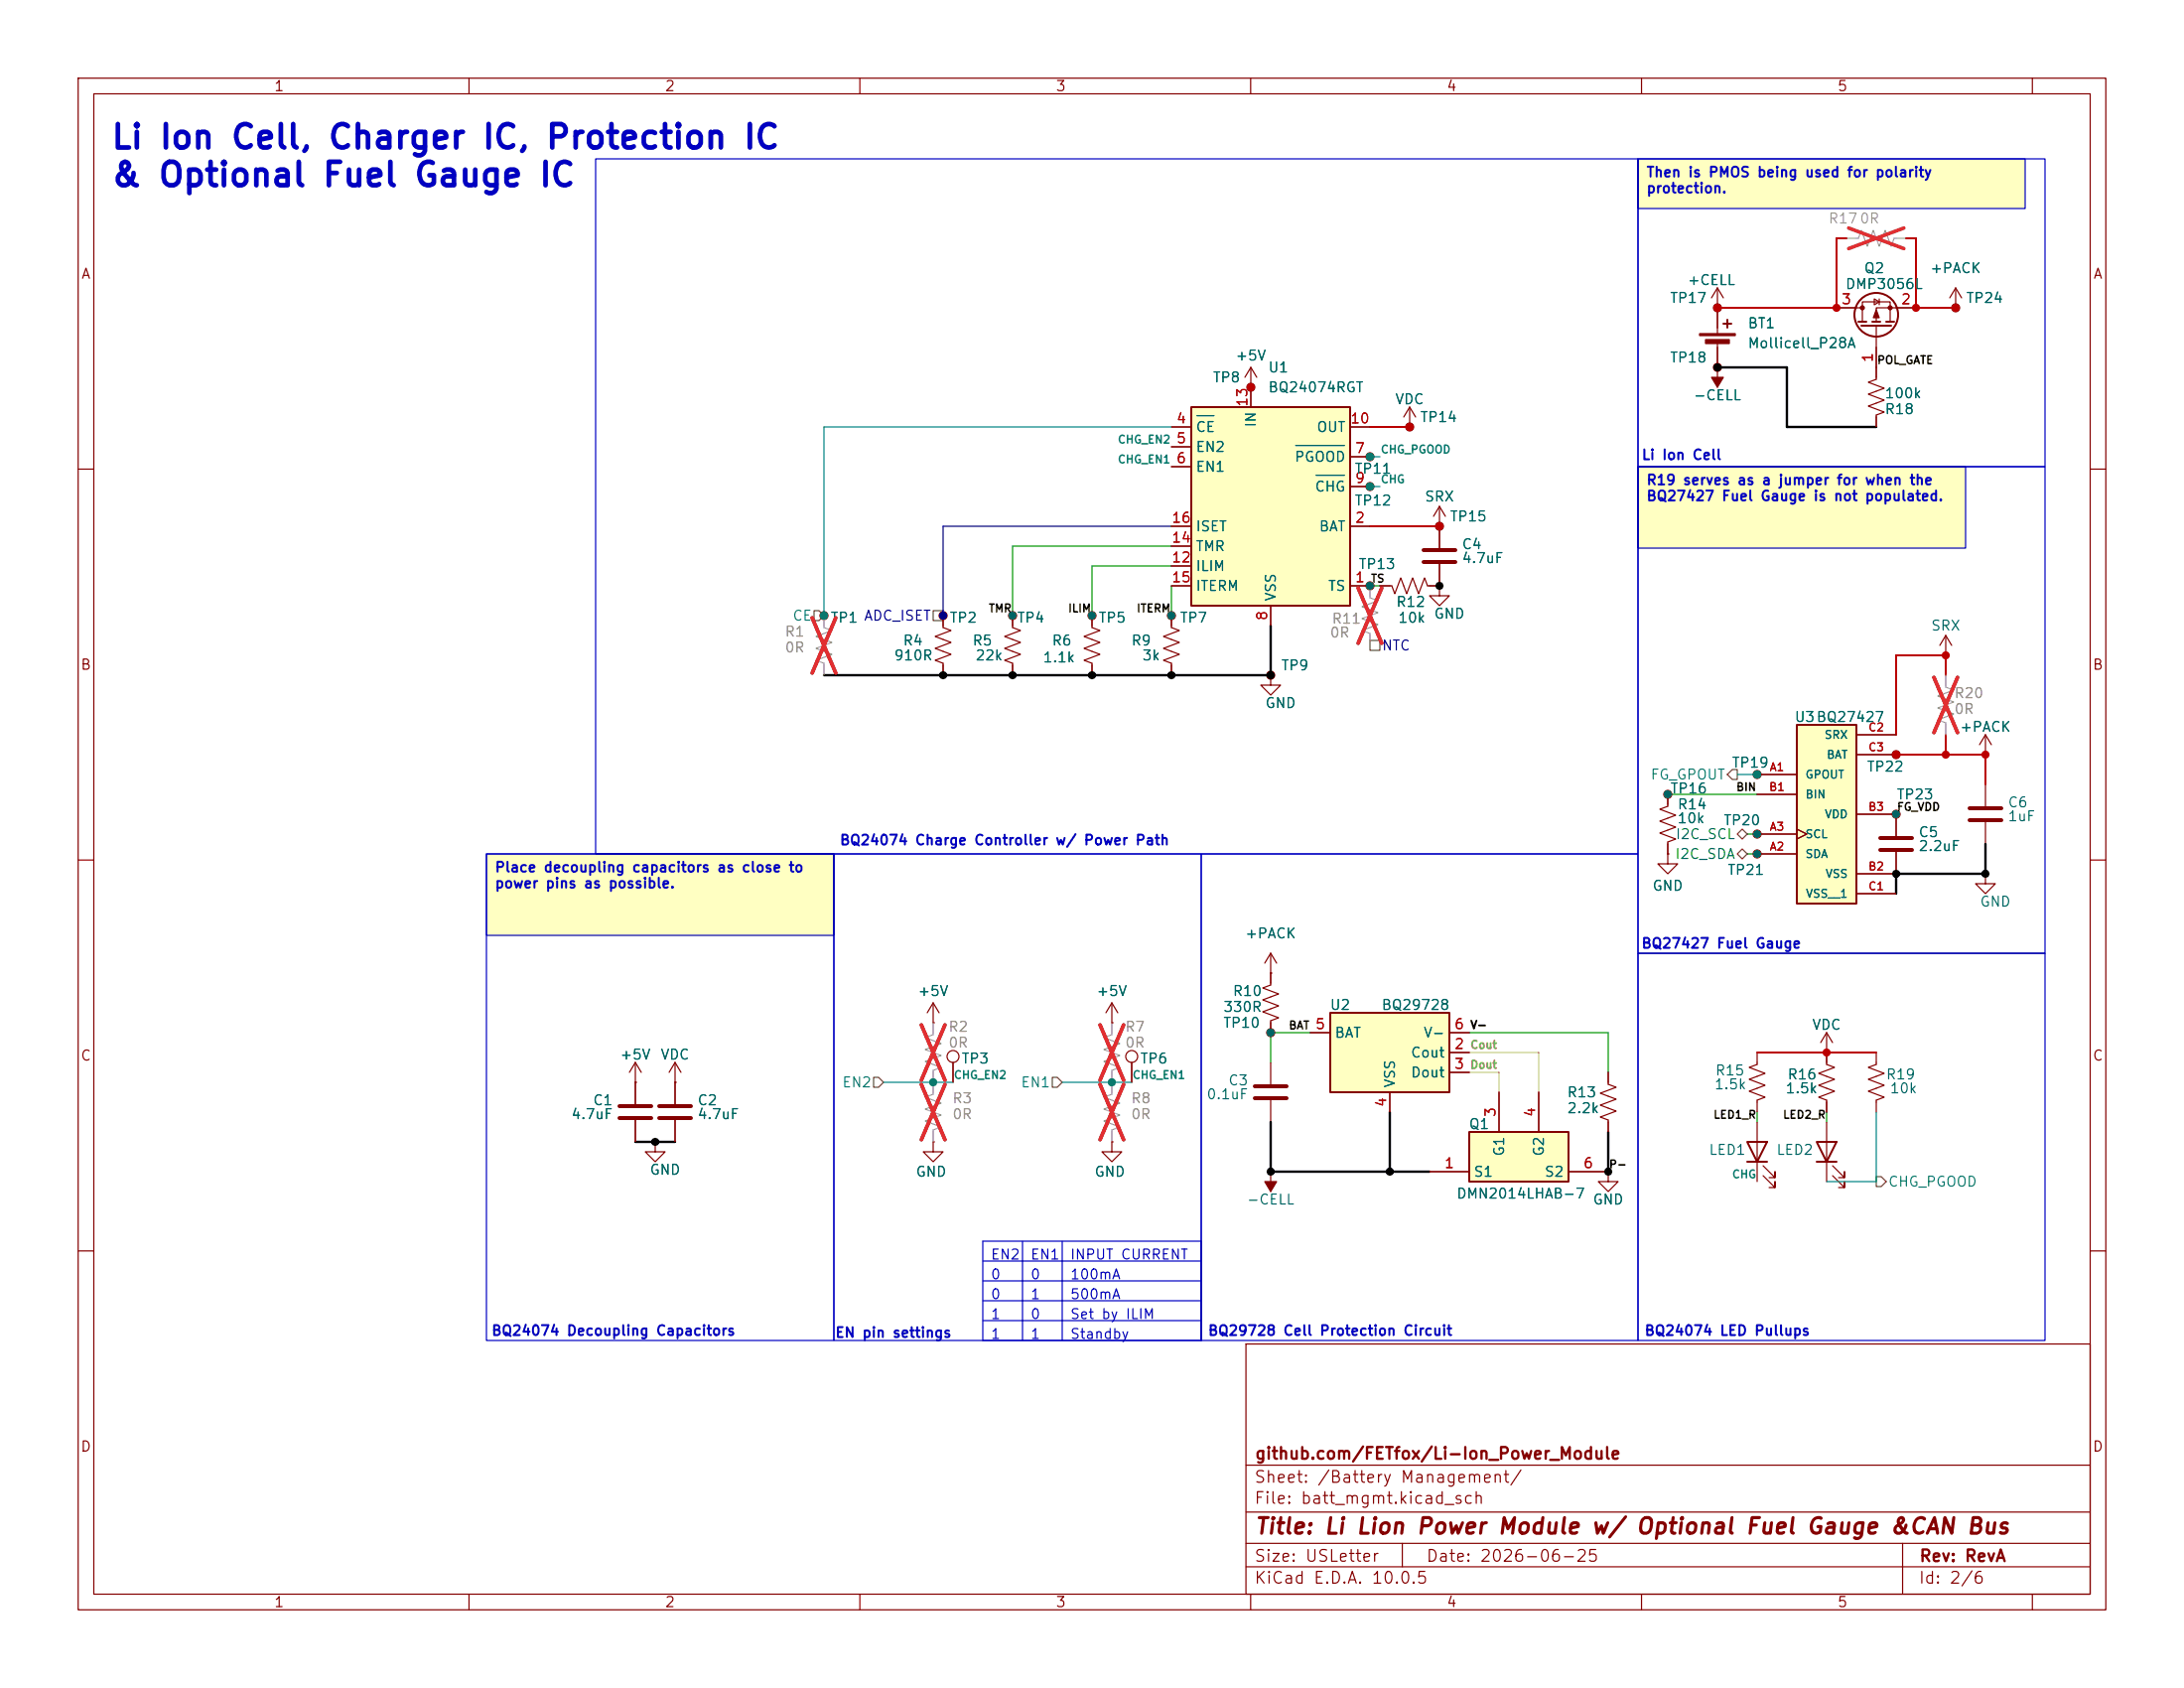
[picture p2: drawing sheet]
<svg xmlns="http://www.w3.org/2000/svg" width="279mm" height="216mm" viewBox="0 0 279 216" stroke-linecap="round" stroke-linejoin="round" font-family="sans-serif">
<g fill="none" stroke="#840000" stroke-width=".15">
<path d="M10 10h259.4v195.9h-259.4zM12 12h255.4v191.9h-255.4zM60 10v2M110 10v2M160 10v2M210 10v2M260 10v2M10 60h2M267.4 60h2M10 110h2M267.4 110h2M10 160h2"/>
<path d="M159.4 171.9h108v32h-108zM267.4 160h2M159.4 197.4h108M159.4 193.4h108M159.4 187.4h108M179.4 197.4v3M243.4 197.4v6.5M60 203.9v2M110 203.9v2M159.4 200.4h108M160 203.9v2M210 203.9v2"/>
<path d="M260 203.9v2"/>
</g>
<g fill="#ffffc2">
<path d="M209.5 59.7h42v10.4h-42z"/>
<path d="M209.5 20.3h49.6v6.4h-49.6z"/>
<path d="M62.2 109.2h44.5v10.4h-44.5z"/>
</g>
<g fill="none" stroke="#840000" stroke-width=".15">
<path d="M219.7 39.4h.1M219.7 36.8l-.8 1.3M219.7 36.8l.8 1.3M219.7 36.8v5.9M234.9 39.4h3.4M239.8 38.2l.6 .4-.6 .4zM240.4 38.2v.8M245.1 39.4h-5.1v1.7M250.2 39.4h.1M250.2 36.8l-.8 1.3M250.2 36.8l.8 1.3M250.2 36.8v2.6"/>
<path d="M180.3 54.6h.1M180.3 52.1l-.7 1.2M180.3 52.1l.8 1.2M180.3 52.1v2.5M219.7 47h.1M219.7 43.7v5.8M238.3 41.1v-2.5h3.5v2.5M240 41.7v6.8l-1 .4 2 .8-2 .7 2 .8-2 .7 2 .8-1 .4v1.5M184.1 67.3h.1M184.1 67.3v2.8M184.1 72.1v2.8M81.3 138.4h.1"/>
<path d="M81.3 135.9l.7 1.3M81.3 135.9l-.8 1.3M81.3 135.9v2.5M119.4 130.8h.1M119.4 128.3l-.8 1.2M119.4 128.3l.7 1.2M119.4 128.3v2.5M121.9 135.9v2.5M144.8 135.9v2.5M119.4 146.1v1.2h1.2l-1.2 1.3-1.3-1.3h1.3M119.4 146.1h.1M142.2 146.1v1.2h1.3l-1.3 1.3-1.2-1.3h1.2"/>
<path d="M142.2 146.1h.1"/>
<circle cx="219.7" cy="39.4" r=".51"/>
<circle cx="250.2" cy="39.4" r=".51"/>
<circle cx="180.3" cy="54.6" r=".51"/>
<circle cx="219.7" cy="47" r=".51"/>
<circle cx="184.2" cy="67.3" r=".51"/>
<circle cx="121.9" cy="135.1" r=".76"/>
<circle cx="144.8" cy="135.1" r=".76"/>
</g>
<path d="M236.2 30.5h1.5l.4-1 .8 2 .7-2 .8 2 .8-2 .7 2 .4-1h1.5M119.4 130.8v1.5l-1 .4 2 .8-2 .7 2 .8-2 .8 2 .7-1 .4v1.5M142.2 138.4v1.6l-1 .3 2.1 .8-2.1 .8 2.1 .7-2.1 .8 2.1 .7-1.1 .4v1.6" fill="none" stroke="#a1a1a1" stroke-width=".15"/>
<path d="M236.5 29.2l7.1 2.6M243.6 29.2l-7.1 2.6M117.9 131.1l3 7.1M120.9 131.1l-3 7.1M140.7 138.7l3.1 7.1M143.8 138.7l-3.1 7.1" fill="none" stroke="#e12e31" stroke-width=".46"/>
<g fill="#840000" stroke="#840000" stroke-width=".15">
<path d="M218.9 48.3h1.6l-.8 1.2z"/>
<path d="M240 39.6l.4 1h-.8z"/>
<path d="M217.4 42.7h4.6v.2h-4.6z"/>
<path d="M218.2 43.4h3v.5h-3z"/>
<circle cx="238.3" cy="39.4" r=".25"/>
<circle cx="241.8" cy="39.4" r=".25"/>
</g>
<g fill="none" stroke="#840000" stroke-width=".25">
<path d="M220.5 41.4h1M221 40.9v1M237.7 41.1h1.1M238.1 41.7h3.8M239.5 41.1h1M241.3 41.1h1"/>
<circle cx="240" cy="40.3" r="2.79"/>
</g>
<path d="M182.1 70.4h4.1M182.1 71.9h4.1" fill="none" stroke="#840000" stroke-width=".51"/>
<path d="M170.2 129.5h15.2v10.2h-15.2z" fill="#ffffc2"/>
<path d="M170.2 129.5h15.2v10.2h-15.2z" fill="none" stroke="#840000" stroke-width=".25"/>
<g fill="none" stroke="#840000" stroke-width=".15">
<path d="M162.6 132.1h.1M162.6 121.9v4.1l-1.1 .4 2.1 .7-2.1 .8 2.1 .8-2.1 .7 2.1 .8-1 .4v1.5M162.6 124.5h.1M162.6 121.9l-.8 1.3M162.6 121.9l.7 1.3M167.6 132.1h2.6M177.8 139.7v2.5M185.4 134.6h2.6M185.4 137.2h2.6M185.4 132.1h2.6"/>
<circle cx="162.6" cy="132.1" r=".51"/>
</g>
<path d="M188 144.8h12.7v6.3h-12.7z" fill="#ffffc2"/>
<path d="M188 144.8h12.7v6.3h-12.7z" fill="none" stroke="#840000" stroke-width=".25"/>
<g fill="none" stroke="#840000" stroke-width=".15">
<path d="M175.3 58.4h.1M105.4 78.7h.1M120.6 78.7h.1M120.6 78.7v1.6l1.1 .3-2.1 .8 2.1 .8-2.1 .7 2.1 .8-2.1 .8 1 .3v1.6M129.5 78.7v1.6l1.1 .3-2.1 .8 2.1 .8-2.1 .7 2.1 .8-2.1 .8 1 .3v1.6M139.7 78.7v1.6l1 .3-2 .8 2 .8-2 .7 2 .8-2 .8 1 .3v1.6M149.9 78.7h.1M149.9 78.7v1.6l1 .3-2.1 .8 2.1 .8-2.1 .7 2.1 .8-2.1 .8 1.1 .3v1.6M175.3 62.2h.1M175.3 74.9h.1M176.5 74.9h1.6l.3 1 .8-2 .8 2 .7-2 .8 2 .7-2 .4 1h1.5M184.1 74.9v1.3h1.3l-1.3 1.3-1.2-1.3h1.2"/>
<path d="M184.1 74.9h.1M184.1 67.3h.1M184.1 64.8l-.7 1.2M184.1 64.8l.8 1.2M184.1 64.8v2.5M162.6 86.4h.1M162.6 86.4v1.2h1.2l-1.2 1.3-1.3-1.3h1.3M191.8 139.7v5.1M196.8 139.7v5.1M205.7 137.2v1.5l1.1 .4-2.1 .7 2.1 .8-2.1 .8 2.1 .7-2.1 .8 1 .4v1.5M182.9 149.9h5.1M200.7 149.9h5"/>
<path d="M205.7 149.9v1.2h1.3l-1.3 1.3-1.2-1.3h1.2M205.7 149.9h.1"/>
<circle cx="175.3" cy="58.4" r=".51"/>
<circle cx="105.4" cy="78.7" r=".51"/>
<circle cx="120.7" cy="78.7" r=".51"/>
<circle cx="149.9" cy="78.7" r=".51"/>
<circle cx="175.3" cy="74.9" r=".51"/>
<circle cx="175.3" cy="62.2" r=".51"/>
<circle cx="162.6" cy="86.4" r=".51"/>
</g>
<path d="M105.4 78.7v1.6l1 .3-2 .8 2 .8-2 .7 2 .8-2 .8 1 .3v1.6M175.3 74.9v1.6l1 .3-2.1 .8 2.1 .8-2.1 .7 2.1 .8-2.1 .7 1.1 .4v1.6" fill="none" stroke="#a1a1a1" stroke-width=".15"/>
<path d="M103.9 79l3 7.1M106.9 79l-3 7.1M173.7 75.2l3.1 7.1M176.8 75.2l-3.1 7.1" fill="none" stroke="#e12e31" stroke-width=".46"/>
<path d="M152.4 52.1h20.3v25.4h-20.3z" fill="#ffffc2"/>
<path d="M152.4 52.1h20.3v25.4h-20.3zM223.5 146.1h2.6l-1.3 2.5zM223.5 148.6h2.6" fill="none" stroke="#840000" stroke-width=".25"/>
<g fill="none" stroke="#840000" stroke-width=".15">
<path d="M149.9 54.6h2.5M149.9 57.2h2.5M149.9 59.7h2.5M160 49.5h.1M160 47v5.1M160 47l-.7 1.3M160 47l.8 1.3M172.7 54.6h2.6M172.7 58.4h2.6M129.5 78.7h.1M139.7 78.7h.1M149.9 74.9h2.5"/>
<path d="M149.9 67.3h2.5M149.9 72.4h2.5M149.9 69.9h2.5M162.6 77.5v2.5M172.7 74.9h2.6M172.7 67.3h2.6M172.7 62.2h2.6M224.8 99.1h.1M248.9 83.8h.1M248.9 81.3l-.7 1.3M248.9 81.3l.8 1.3M248.9 81.3v2.5"/>
<path d="M254 96.5h.1M254 94l-.8 1.3M254 94l.8 1.3M254 94v2.5M213.4 109.2v1.3h1.2l-1.2 1.3-1.3-1.3h1.3M213.4 109.2h.1M213.4 101.6h.1M213.4 101.6v1.5l-1.1 .4 2.1 .8-2.1 .7 2.1 .8-2.1 .8 2.1 .7-1 .4v1.5M224.8 109.2h.1M224.8 106.7h.1M254 111.8v1.2h1.3l-1.3 1.3-1.3-1.3h1.3M254 111.8h.1"/>
<path d="M254 100.3v2.8M254 105.2v2.8M81.3 138.4v2.8M86.4 138.4h.1M86.4 135.9v5.3M86.4 135.9l-.8 1.3M86.4 135.9l.7 1.3M142.2 130.8h.1M142.2 128.3l-.7 1.2M142.2 128.3l.8 1.2M142.2 128.3v2.5M162.6 135.9v2.8"/>
<path d="M224.8 134.6v1.5l-1 .4 2 .8-2 .7 2 .8-2 .8 2 .7-1 .4v1.5M233.7 132.1v4l1 .4-2 .8 2 .7-2 .8 2 .8-2 .7 1 .4v1.5M233.7 134.6h.1M233.7 132.1l-.8 1.3M233.7 132.1l.7 1.3M240 134.6v1.5l-1 .4 2 .8-2 .7 2 .8-2 .8 2 .7-1 .4v1.5M81.3 143.3v2.8M83.8 146.1v1.2h1.3l-1.3 1.3-1.3-1.3h1.3M83.8 146.1h.1M86.4 143.3v2.8M162.6 149.9h.1M162.6 140.7v2.8"/>
<path d="M162.6 149.9v2.5M224.8 143.5v7.6M225.6 150.4l1.5 1.5v-.8v.8h-.8M225.6 149.1l1.5 1.5v-.7v.7h-.8"/>
<circle cx="160" cy="49.5" r=".51"/>
<circle cx="129.5" cy="78.7" r=".51"/>
<circle cx="139.7" cy="78.7" r=".51"/>
<circle cx="224.8" cy="99.1" r=".51"/>
<circle cx="213.4" cy="101.6" r=".51"/>
<circle cx="224.8" cy="106.7" r=".51"/>
<circle cx="224.8" cy="109.2" r=".51"/>
</g>
<path d="M153.1 53.2h2.2M165.8 57h6.2M168.4 60.8h3.6" fill="none" stroke="#006464" stroke-width=".15"/>
<path d="M248.9 86.4v1.5l1 .4-2 .7 2 .8-2 .8 2 .7-2 .8 1 .4v1.5M119.4 138.4v1.6l-1 .3 2 .8-2 .8 2 .7-2 .8 2 .7-1 .4v1.6M142.2 130.8v1.5l-1 .4 2.1 .8-2.1 .7 2.1 .8-2.1 .8 2.1 .7-1.1 .4v1.5" fill="none" stroke="#a1a1a1" stroke-width=".15"/>
<path d="M247.4 86.6l3 7.1M250.4 86.6l-3 7.1M117.9 138.7l3 7.1M120.9 138.7l-3 7.1M140.7 131.1l3.1 7.1M143.8 131.1l-3.1 7.1" fill="none" stroke="#e12e31" stroke-width=".46"/>
<path d="M252 103.4h4M252 104.9h4M160.5 138.9h4.1M79.2 141.5h4.1M79.2 143h4.1M84.3 141.5h4.1M84.3 143h4.1M160.5 140.5h4.1" fill="none" stroke="#840000" stroke-width=".51"/>
<path d="M161.8 151.1h1.5l-.7 1.3z" fill="#840000" stroke="#840000" stroke-width=".15"/>
<path d="M229.9 92.7h7.6v22.9h-7.6z" fill="#ffffc2"/>
<path d="M229.9 92.7h7.6v22.9h-7.6zM232.4 146.1h2.5l-1.2 2.5zM232.4 148.6h2.5" fill="none" stroke="#840000" stroke-width=".25"/>
<g fill="none" stroke="#840000" stroke-width=".15">
<path d="M219.7 39.4h.1M219.7 39.4v2.5M234.9 39.4h2.6M242.6 39.4h2.5M250.2 39.4h.1M149.9 54.6h2.5M149.9 57.2h2.5M149.9 59.7h2.5M160 49.5h.1M160 49.5v2.6M172.7 54.6h2.6M172.7 58.4h2.6"/>
<path d="M175.3 58.4h.1M180.3 54.6h.1M219.7 47h.1M219.7 44.5v2.5M240 44.5v3.8M240 53.3v1.3M105.4 78.7h.1M120.6 78.7h.1M120.6 78.7v1.3M129.5 78.7h.1M129.5 78.7v1.3M139.7 78.7h.1"/>
<path d="M139.7 78.7v1.3M149.9 78.7h.1M149.9 74.9h2.5M149.9 67.3h2.5M149.9 72.4h2.5M149.9 69.9h2.5M149.9 78.7v1.3M162.6 77.5v2.5M172.7 74.9h2.6M172.7 67.3h2.6M172.7 62.2h2.6M175.3 62.2h.1"/>
<path d="M175.3 74.9h.1M176.5 74.9h1.3M182.9 74.9h1.2M184.1 67.3h.1M184.1 74.9h.1M184.1 67.3v2.8M184.1 72.1v2.8M120.6 85.1v1.3M129.5 85.1v1.3M139.7 85.1v1.3M149.9 85.1v1.3M162.6 86.4h.1"/>
<path d="M224.8 99.1h.1M224.8 99.1h5.1M237.5 94h5.1M237.5 96.5h5.1M242.6 96.5h.1M254 96.5h.1M213.4 109.2h.1M213.4 101.6h.1M213.4 101.6v1.3M213.4 108v1.2M224.8 109.2h.1M224.8 106.7h.1"/>
<path d="M224.8 109.2h5.1M224.8 106.7h5.1M224.8 101.6h5.1M229.9 106l1.2 .7-1.2 .6M237.5 104.1h5.1M237.5 114.3h5.1M242.6 104.1h.1M242.6 109v2.8h-5.1M242.6 104.1v2.8M81.3 138.4h.1M81.3 138.4v2.8M86.4 138.4h.1"/>
<path d="M86.4 138.4v2.8M119.4 130.8h.1M121.9 135.9v2.5M142.2 130.8h.1M144.8 135.9v2.5M162.6 124.5h.1M162.6 132.1h.1M162.6 124.5v1.2M162.6 130.8v1.3M167.6 132.1h2.6M177.8 139.7v2.5M185.4 134.6h2.6"/>
<path d="M185.4 137.2h2.6M185.4 132.1h2.6M191.8 139.7v5.1M196.8 139.7v5.1M205.7 137.2v1.2M233.7 134.6h.1M233.7 134.6v1.3M81.3 143.3v2.8M83.8 146.1h.1M86.4 143.3v2.8M119.4 146.1h.1M142.2 146.1h.1"/>
<path d="M182.9 149.9h5.1M200.7 149.9h5M205.7 149.9h.1M205.7 143.5v1.3M233.7 141v1.2M233.7 143.5v7.6M234.4 150.4l1.6 1.5v-.8v.8h-.8M234.4 149.1l1.6 1.5v-.7v.7h-.8"/>
<circle cx="242.6" cy="96.5" r=".51"/>
<circle cx="242.6" cy="104.1" r=".51"/>
</g>
<path d="M240.5 107.2h4.1M240.5 108.7h4.1" fill="none" stroke="#840000" stroke-width=".51"/>
<path d="M104.1 78.1h.7l.6 .6-.6 .7h-.7zM119.4 78.1h1.2v1.3h-1.2zM175.3 81.9h1.2v1.3h-1.2zM221.6 98.4h.6v1.3h-.6l-.6-.6zM222.2 106.7l.7-.7 .6 .7-.6 .6zM222.2 109.2l.7-.6 .6 .6-.6 .7zM111.8 137.8h.6l.6 .6-.6 .7h-.6zM134.6 137.8h.7l.6 .6-.6 .7h-.7zM240 150.5h.7l.6 .6-.6 .7h-.7z" fill="none" stroke="#725600" stroke-width=".15"/>
<g fill="none" stroke="#0000c2" stroke-width=".15">
<path d="M76.2 20.3h133.3v88.9h-133.3zM209.5 20.3h49.6v6.4h-49.6zM209.5 20.3h52.1v39.4h-52.1zM209.5 59.7h42v10.4h-42zM209.5 59.7h52.1v62.2h-52.1zM62.2 109.2h44.5v10.4h-44.5zM62.2 109.2h44.5v62.3h-44.5zM106.7 109.2h47v62.3h-47zM153.7 109.2h55.8v62.3h-55.8zM209.5 121.9h52.1v49.6h-52.1zM125.7 158.8h28v12.7h-28zM130.8 158.8v12.7"/>
<path d="M135.9 158.8v12.7M125.7 161.3h28M125.7 163.8h28M125.7 166.4h28M125.7 168.9h28"/>
</g>
<path d="M223.5 109.2h1.3M223.5 106.7h1.3" fill="none" stroke="#008400" stroke-width=".15"/>
<path d="M219.7 47h8.9v7.6h11.4M162.6 80v6.4h-57.2M254 108v3.8h-11.4v2.5M81.3 146.1h5.1M162.6 143.5v6.4h20.3M177.8 142.2v7.7M205.7 144.8v5.1" fill="none" stroke="#000" stroke-width=".3"/>
<path d="M149.9 67.3h-29.3v11.4" fill="none" stroke="#000084" stroke-width=".15"/>
<path d="M149.9 69.9h-20.4v8.8M149.9 72.4h-10.2v6.3M149.9 74.9v3.8M175.3 74.9h1.2M213.4 101.6h11.4M167.6 132.1h-5v3.8M188 132.1h17.7v5.1M224.8 142.2v1.3M233.7 142.2v1.3" fill="none" stroke="#009600" stroke-width=".15"/>
<path d="M149.9 54.6h-44.5v24.1M175.3 58.4h1.2M175.3 62.2h1.2M222.2 99.1h2.6M113 138.4h8.9M135.9 138.4h8.9M240 142.2v8.9h-6.3" fill="none" stroke="#008484" stroke-width=".15"/>
<path d="M236.2 30.5h-1.3v8.9h-15.2M243.8 30.5h1.3v8.9h5.1M175.3 54.6h5M175.3 67.3h8.8M242.6 96.5h11.4v3.8M248.9 86.4v-2.6h-6.3v10.2M248.9 94v2.5M224.8 134.6h15.2" fill="none" stroke="#c20000" stroke-width=".25"/>
<path d="M188 134.6h8.8v5.1M188 137.2h3.8v2.5" fill="none" stroke="#c2c200" stroke-width=".15"/>
<path d="M105.4 78.7v1.3M175.3 74.9v1.3M105.4 85.1v1.3M175.3 81.3v1.3M248.9 86.4v1.2M248.9 92.7v1.3M119.4 130.8v1.3M119.4 137.2v2.5M142.2 130.8v1.3M142.2 137.2v2.5M119.4 144.8v1.3M142.2 144.8v1.3" fill="none" stroke="#a1a1a1" stroke-width=".15"/>
<g fill="none" stroke="#e12e31" stroke-width=".46">
<path d="M103.9 79l3 7.1M106.9 79l-3 7.1M173.7 75.2l3.1 7.1M176.8 75.2l-3.1 7.1M247.4 86.6l3 7.1M250.4 86.6l-3 7.1M117.9 131.1l3 7.1M117.9 138.7l3 7.1M120.9 131.1l-3 7.1M120.9 138.7l-3 7.1M140.7 138.7l3.1 7.1M140.7 131.1l3.1 7.1"/>
<path d="M143.8 138.7l-3.1 7.1M143.8 131.1l-3.1 7.1"/>
</g>
<path d="M153.1 53.2h2.2M165.8 57h6.2M168.4 60.8h3.6" fill="none" stroke="#006464" stroke-width=".15"/>
<g fill="#009600" stroke="#009600" stroke-width=".13">
<circle cx="213.4" cy="101.6" r=".46"/>
<circle cx="242.6" cy="104.1" r=".46"/>
<circle cx="162.6" cy="132.1" r=".46"/>
<circle cx="149.9" cy="78.7" r=".46"/>
<circle cx="139.7" cy="78.7" r=".46"/>
<circle cx="129.5" cy="78.7" r=".46"/>
<circle cx="175.3" cy="74.9" r=".46"/>
</g>
<g fill="#008400" stroke="#008400" stroke-width=".13">
<circle cx="224.8" cy="106.7" r=".46"/>
<circle cx="224.8" cy="109.2" r=".46"/>
</g>
<g fill="#008484" stroke="#008484" stroke-width=".13">
<circle cx="224.8" cy="99.1" r=".46"/>
<circle cx="175.3" cy="62.2" r=".46"/>
<circle cx="175.3" cy="58.4" r=".46"/>
<circle cx="105.4" cy="78.7" r=".46"/>
<circle cx="119.4" cy="138.4" r=".46"/>
<circle cx="142.2" cy="138.4" r=".46"/>
</g>
<g fill="#c20000" stroke="#c20000" stroke-width=".13">
<circle cx="254" cy="96.5" r=".46"/>
<circle cx="248.9" cy="83.8" r=".46"/>
<circle cx="248.9" cy="96.5" r=".46"/>
<circle cx="242.6" cy="96.5" r=".46"/>
<circle cx="233.7" cy="134.6" r=".46"/>
<circle cx="180.3" cy="54.6" r=".46"/>
<circle cx="160" cy="49.5" r=".46"/>
<circle cx="184.1" cy="67.3" r=".46"/>
<circle cx="245.1" cy="39.4" r=".46"/>
<circle cx="250.2" cy="39.4" r=".46"/>
<circle cx="234.9" cy="39.4" r=".46"/>
<circle cx="219.7" cy="39.4" r=".46"/>
</g>
<g fill="#000" stroke="#000" stroke-width=".13">
<circle cx="219.7" cy="47" r=".46"/>
<circle cx="184.1" cy="74.9" r=".46"/>
<circle cx="120.6" cy="86.4" r=".46"/>
<circle cx="129.5" cy="86.4" r=".46"/>
<circle cx="139.7" cy="86.4" r=".46"/>
<circle cx="149.9" cy="86.4" r=".46"/>
<circle cx="162.6" cy="86.4" r=".46"/>
<circle cx="242.6" cy="111.8" r=".46"/>
<circle cx="254" cy="111.8" r=".46"/>
<circle cx="83.8" cy="146.1" r=".46"/>
<circle cx="162.6" cy="149.9" r=".46"/>
<circle cx="177.8" cy="149.9" r=".46"/>
<circle cx="205.7" cy="149.9" r=".46"/>
</g>
<circle cx="120.6" cy="78.7" r=".46" fill="#000084" stroke="#000084" stroke-width=".13"/>
<g font-size="3" fill="#0000c2">
<text x="14.1" y="19.8">Li Ion Cell, Charger IC, Protection IC</text>
<text x="14.1" y="24.6">&amp; Optional Fuel Gauge IC</text>
</g>
<text font-size="2" fill="#840000" x="160.4" y="196.7">Title: Li Lion Power Module w/ Optional Fuel Gauge &amp;CAN Bus</text>
<g font-size="1.5" fill="#840000">
<text x="160.4" y="190">Sheet: /Battery Management/</text>
<text x="160.4" y="187">github.com/FETfox/Li-Ion_Power_Module</text>
<text x="160.4" y="192.7">File: batt_mgmt.kicad_sch</text>
<text x="160.4" y="202.9">KiCad E.D.A. 10.0.5</text>
<text x="160.4" y="200.1">Size: USLetter</text>
<text x="182.4" y="200.1">Date: 2026-06-25</text>
<text x="245.4" y="202.9">Id: 2/6</text>
<text x="245.4" y="200.1">Rev: RevA</text>
</g>
<g font-size="1.3" fill="#840000">
<text x="35" y="12">1</text>
<text x="85" y="12">2</text>
<text x="135" y="12">3</text>
<text x="185" y="12">4</text>
<text x="235" y="12">5</text>
<text x="10.3" y="36">A</text>
<text x="267.7" y="36">A</text>
<text x="10.2" y="86">B</text>
<text x="267.6" y="86">B</text>
<text x="10.2" y="136">C</text>
<text x="267.6" y="136">C</text>
<text x="10.2" y="186">D</text>
<text x="267.6" y="186">D</text>
<text x="35" y="205.9">1</text>
<text x="85" y="205.9">2</text>
<text x="135" y="205.9">3</text>
<text x="185" y="205.9">4</text>
<text x="235" y="205.9">5</text>
</g>
<g font-size="1.3" fill="#0000c2">
<text x="210.5" y="23">Then is PMOS being used for polarity</text>
<text x="210.5" y="25">protection.</text>
<text x="209.9" y="59.1">Li Ion Cell</text>
<text x="210.5" y="62.3">R19 serves as a jumper for when the</text>
<text x="210.5" y="64.4">BQ27427 Fuel Gauge is not populated.</text>
<text x="63.2" y="111.9">Place decoupling capacitors as close to</text>
<text x="63.2" y="113.9">power pins as possible.</text>
<text x="107.4" y="108.4">BQ24074 Charge Controller w/ Power Path</text>
<text x="209.9" y="121.6">BQ27427 Fuel Gauge</text>
<text x="126.7" y="161.4">EN2</text>
<text x="131.7" y="161.4">EN1</text>
<text x="136.8" y="161.4">INPUT CURRENT</text>
<text x="126.7" y="163.9">0</text>
<text x="126.7" y="166.5">0</text>
<text x="131.7" y="163.9">0</text>
<text x="131.7" y="166.5">1</text>
<text x="136.8" y="163.9">100mA</text>
<text x="136.8" y="166.5">500mA</text>
<text x="62.8" y="171.1">BQ24074 Decoupling Capacitors</text>
<text x="106.8" y="171.4">EN pin settings</text>
<text x="126.7" y="169">1</text>
<text x="126.7" y="171.6">1</text>
<text x="131.7" y="169">0</text>
<text x="131.7" y="171.6">1</text>
<text x="136.8" y="169">Set by ILIM</text>
<text x="136.8" y="171.6">Standby</text>
<text x="154.5" y="171.1">BQ29728 Cell Protection Circuit</text>
<text x="210.3" y="171.1">BQ24074 LED Pullups</text>
</g>
<g font-size="1.3" fill="#989898">
<text x="233.8" y="28.9">R170R</text>
<text x="100.3" y="81.7">R1</text>
<text x="100.3" y="83.8">0R</text>
<text x="170" y="81.9">0R</text>
<text x="170.3" y="80.1">R11</text>
<text x="249.9" y="89.6">R20</text>
<text x="249.9" y="91.6">0R</text>
<text x="121.2" y="132.3">R2</text>
<text x="121.2" y="134.3">0R</text>
<text x="143.8" y="132.3">R7</text>
<text x="143.8" y="134.3">0R</text>
<text x="121.7" y="141.4">R3</text>
<text x="121.7" y="143.5">0R</text>
<text x="144.6" y="141.4">R8</text>
<text x="144.6" y="143.5">0R</text>
</g>
<g font-size="1.3" fill="#006464">
<text x="238.4" y="35.3">Q2</text>
<text x="246.8" y="35.3">+PACK</text>
<text x="213.5" y="39.1">TP17</text>
<text x="215.8" y="36.8">+CELL</text>
<text x="236" y="37.3">DMP3056L</text>
<text x="251.4" y="39.1">TP24</text>
<text x="158" y="46.4">+5V</text>
<text x="162.1" y="48">U1</text>
<text x="213.5" y="46.7">TP18</text>
<text x="223.5" y="42.3">BT1</text>
<text x="223.5" y="44.8">Mollicell_P28A</text>
<text x="155.1" y="49.2">TP8</text>
<text x="162.1" y="50.5">BQ24074RGT</text>
<text x="178.4" y="52">VDC</text>
<text x="216.6" y="51.5">-CELL</text>
<text x="241" y="53.3">R18</text>
<text x="241" y="51.3">100k</text>
<text x="152.9" y="55.6">CE</text>
<text x="152.9" y="58.1">EN2</text>
<text x="161" y="54.7" transform="rotate(-90 161 54.7)">IN</text>
<text x="165.5" y="59.4">PGOOD</text>
<text x="168.4" y="55.6">OUT</text>
<text x="181.6" y="54.3">TP14</text>
<text x="152.9" y="60.7">EN1</text>
<text x="168.1" y="63.2">CHG</text>
<text x="173.2" y="65">TP12</text>
<text x="173.2" y="60.9">TP11</text>
<text x="182.2" y="64.5">SRX</text>
<text x="152.9" y="70.8">TMR</text>
<text x="152.9" y="68.3">ISET</text>
<text x="168.7" y="68.3">BAT</text>
<text x="185.4" y="67">TP15</text>
<text x="186.9" y="70.6">C4</text>
<text x="152.9" y="73.4">ILIM</text>
<text x="152.9" y="75.9">ITERM</text>
<text x="163.5" y="77" transform="rotate(-90 163.5 77)">VSS</text>
<text x="169.8" y="75.9">TS</text>
<text x="173.7" y="73.1">TP13</text>
<text x="178.5" y="77.9">R12</text>
<text x="186.9" y="72.3">4.7uF</text>
<text x="106.2" y="80">TP1 ADC_ISET</text>
<text x="106.2" y="80">TP1</text>
<text x="115.4" y="82.9">R4</text>
<text x="121.4" y="80">TP2</text>
<text x="124.3" y="82.9">R5</text>
<text x="130" y="80">TP4</text>
<text x="134.5" y="82.9">R6</text>
<text x="140.4" y="80">TP5</text>
<text x="144.6" y="82.9">R9</text>
<text x="150.9" y="80">TP7</text>
<text x="178.8" y="80">10k</text>
<text x="183.4" y="79.4">GND</text>
<text x="246.9" y="81">SRX</text>
<text x="114.3" y="84.8">910R</text>
<text x="124.7" y="84.8">22k</text>
<text x="133.3" y="85">1.1k</text>
<text x="146" y="84.8">3k</text>
<text x="163.8" y="86.1">TP9</text>
<text x="161.8" y="90.9">GND</text>
<text x="229.5" y="92.7">U3BQ27427</text>
<text x="250.6" y="93.9">+PACK</text>
<text x="213.6" y="101.8">TP16</text>
<text x="221.5" y="98.5">TP19</text>
<text x="238.7" y="99">TP22</text>
<text x="214.5" y="105.6">10k</text>
<text x="214.5" y="103.8">R14</text>
<text x="220.4" y="105.9">TP20</text>
<text x="242.6" y="102.6">TP23</text>
<text x="245.3" y="107.4">C5</text>
<text x="256.8" y="103.6">C6</text>
<text x="256.8" y="105.4">1uF</text>
<text x="220.9" y="112.2">TP21</text>
<text x="245.3" y="109.2">2.2uF</text>
<text x="211.3" y="114.2">GND</text>
<text x="253.2" y="116.3">GND</text>
<text x="159.2" y="120.3">+PACK</text>
<text x="117.3" y="127.7">+5V</text>
<text x="140.2" y="127.7">+5V</text>
<text x="156.4" y="131.8">TP10</text>
<text x="156.4" y="129.7">330R</text>
<text x="157.6" y="127.7">R10</text>
<text x="170.1" y="129.5">U2</text>
<text x="176.7" y="129.5">BQ29728</text>
<text x="79.2" y="135.8">+5V</text>
<text x="84.4" y="135.8">VDC</text>
<text x="122.9" y="136.3">TP3</text>
<text x="145.8" y="136.3">TP6</text>
<text x="170.7" y="133">BAT</text>
<text x="180.4" y="135.6">Cout</text>
<text x="182" y="133">V-</text>
<text x="219.3" y="137.9">R15</text>
<text x="231.7" y="132">VDC</text>
<text x="73" y="143.5">4.7uF</text>
<text x="75.8" y="141.7">C1</text>
<text x="89.1" y="141.7">C2</text>
<text x="89.1" y="143.5">4.7uF</text>
<text x="154.3" y="140.9">0.1uF</text>
<text x="157" y="139.1">C3</text>
<text x="178.8" y="139.2" transform="rotate(-90 178.8 139.2)">VSS</text>
<text x="180.4" y="138.1">Dout</text>
<text x="200.4" y="140.7">R13</text>
<text x="200.4" y="142.7">2.2k</text>
<text x="219.2" y="139.6">1.5k</text>
<text x="228.3" y="140.2">1.5k</text>
<text x="228.6" y="138.4">R16</text>
<text x="241.2" y="138.4">R19</text>
<text x="241.7" y="140.2">10k</text>
<text x="187.8" y="144.7">Q1</text>
<text x="192.7" y="148" transform="rotate(-90 192.7 148)">G1</text>
<text x="197.8" y="148" transform="rotate(-90 197.8 148)">G2</text>
<text x="218.5" y="148">LED1</text>
<text x="227.2" y="148">LED2</text>
<text x="83" y="150.6">GND</text>
<text x="117.1" y="150.8">GND</text>
<text x="139.9" y="150.8">GND</text>
<text x="159.4" y="154.4">-CELL</text>
<text x="186.2" y="153.6">DMN2014LHAB-7</text>
<text x="188.4" y="150.8">S1</text>
<text x="197.5" y="150.8">S2</text>
<text x="203.7" y="154.4">GND</text>
</g>
<g font-size="1.3" fill="#a90000">
<text x="235.5" y="39.2">3</text>
<text x="243.1" y="39.2">2</text>
<text x="239.9" y="46.5" transform="rotate(-90 239.9 46.5)">1</text>
<text x="159.9" y="52.1" transform="rotate(-90 159.9 52.1)">13</text>
<text x="150.4" y="54.5">4</text>
<text x="150.4" y="57">5</text>
<text x="150.4" y="59.6">6</text>
<text x="172.7" y="54.5">10</text>
<text x="173.3" y="58.3">7</text>
<text x="173.3" y="62.1">9</text>
<text x="149.8" y="69.7">14</text>
<text x="149.8" y="67.2">16</text>
<text x="173.3" y="67.2">2</text>
<text x="149.8" y="72.3">12</text>
<text x="149.8" y="74.8">15</text>
<text x="173.3" y="74.8">1</text>
<text x="162.4" y="79.5" transform="rotate(-90 162.4 79.5)">8</text>
<text x="168.2" y="131.9">5</text>
<text x="186" y="131.9">6</text>
<text x="186" y="134.5">2</text>
<text x="186" y="137">3</text>
<text x="177.7" y="141.7" transform="rotate(-90 177.7 141.7)">4</text>
<text x="191.6" y="143" transform="rotate(-90 191.6 143)">3</text>
<text x="196.7" y="143" transform="rotate(-90 196.7 143)">4</text>
<text x="184.7" y="149.7">1</text>
<text x="202.5" y="149.7">6</text>
</g>
<g font-size="1.3" fill="#008484">
<text x="101.3" y="79.7">CE</text>
<text x="211.1" y="100">FG_GPOUT</text>
<text x="107.7" y="139.4">EN2</text>
<text x="130.5" y="139.4">EN1</text>
<text x="241.5" y="152.1">CHG_PGOOD</text>
</g>
<text font-size="1.3" fill="#000084" x="176.7" y="83.5">NTC</text>
<g font-size="1.3" fill="#008400">
<text x="214.3" y="107.6">I2C_SCL</text>
<text x="214.2" y="110.2">I2C_SDA</text>
</g>
<g font-size="1" fill="#0f0f0f">
<text x="240.1" y="46.8">POL_GATE</text>
<text x="175.3" y="74.7">TS</text>
<text x="126.4" y="78.6">TMR</text>
<text x="136.6" y="78.6">ILIM</text>
<text x="145.3" y="78.6">ITERM</text>
<text x="222" y="101.4">BIN</text>
<text x="242.6" y="104">FG_VDD</text>
<text x="164.8" y="131.9">BAT</text>
<text x="188" y="131.8">V-</text>
<text x="219.1" y="143.3">LED1_R</text>
<text x="228" y="143.3">LED2_R</text>
</g>
<g font-size="1" fill="#008484">
<text x="142.9" y="57">CHG_EN2</text>
<text x="142.9" y="59.5">CHG_EN1</text>
<text x="176.6" y="58.2">CHG_PGOOD</text>
<text x="176.6" y="62">CHG</text>
<text x="122" y="138.2">CHG_EN2</text>
<text x="144.8" y="138.2">CHG_EN1</text>
<text x="221.5" y="150.9">CHG</text>
</g>
<g font-size="1" fill="#006464">
<text x="233.3" y="94.7">SRX</text>
<text x="230.9" y="99.8">GPOUT</text>
<text x="233.6" y="97.3">BAT</text>
<text x="230.9" y="107.4">SCL</text>
<text x="230.9" y="102.4">BIN</text>
<text x="233.4" y="104.9">VDD</text>
<text x="230.9" y="110">SDA</text>
<text x="233.5" y="112.5">VSS</text>
<text x="231" y="115.1">VSS__1</text>
</g>
<g font-size="1" fill="#a90000">
<text x="238.9" y="93.8">C2</text>
<text x="226.2" y="101.4">B1</text>
<text x="226.3" y="98.9">A1</text>
<text x="238.9" y="96.3">C3</text>
<text x="226.3" y="106.5">A3</text>
<text x="238.9" y="104">B3</text>
<text x="226.3" y="109">A2</text>
<text x="238.9" y="111.6">B2</text>
<text x="238.9" y="114.1">C1</text>
</g>
<g font-size="1" fill="#c2c200">
<text x="188" y="136.9">Dout</text>
<text x="188" y="134.4">Cout</text>
</g>
<text font-size="1" x="205.8" y="149.7">P-</text>
</svg>
